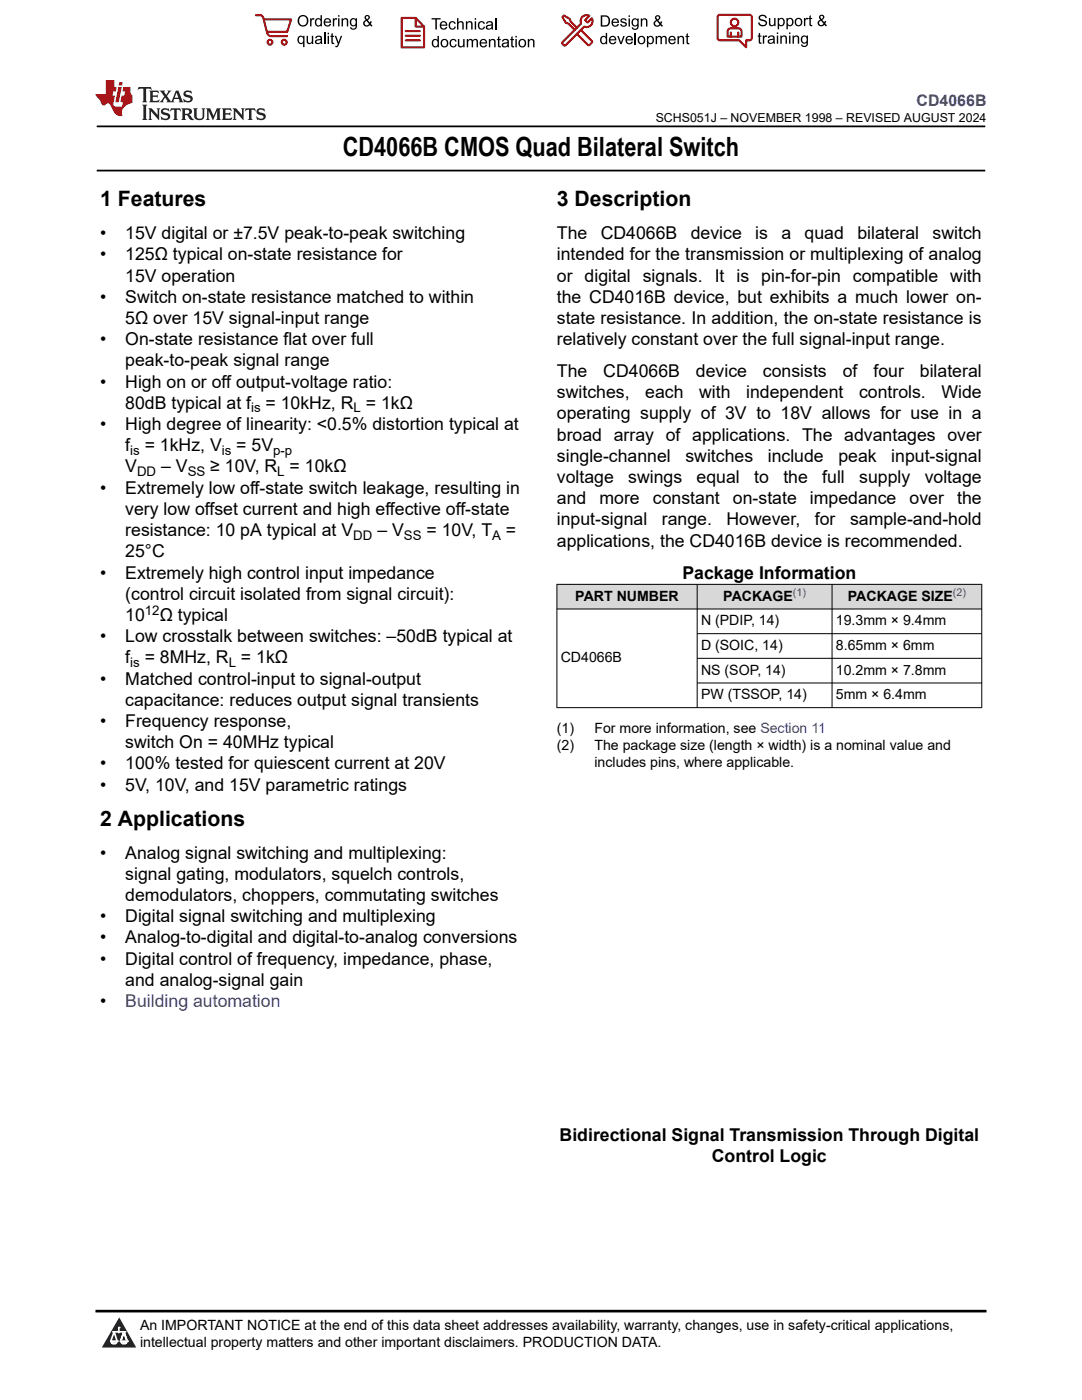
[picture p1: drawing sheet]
<svg xmlns="http://www.w3.org/2000/svg" width="216mm" height="279mm" viewBox="0 0 216 279" stroke-linecap="round" stroke-linejoin="round" font-family="sans-serif">
<path d="M19.3 25.2h177.3M19.3 34h177.3" fill="none" stroke="#000" stroke-width=".35"/>
<g fill="#d8d8d8">
<path d="M111.1 116.6h84.8v4.9h-84.8z" fill-rule="evenodd"/>
<path d="M111.2 116.7h27.9v4.8h-27.9z" fill-rule="evenodd"/>
<path d="M139.2 116.7h26.8v4.8h-26.8z" fill-rule="evenodd"/>
<path d="M166.1 116.7h29.7v4.8h-29.7z" fill-rule="evenodd"/>
</g>
<path d="M111.1 116.6h84.9M111.1 116.6v24.7M139.1 116.6v24.7M166 116.6v24.7M195.9 116.6v24.7M111.1 121.5h84.9M139.1 126.5h56.9M139.1 131.4h56.9M139.1 136.3h56.9M111.1 141.2h84.9" fill="none" stroke="#000" stroke-width=".2"/>
<path d="M0 0h215.9v23.8h-215.9z" fill-rule="evenodd" fill="#fff"/>
<path d="M27.7 17.4l-.2 .6 .5-.3h.6v.2v2.1l-.2 .4h1l-.2-.4v-2.1v-.2h.5l.5 .3-.1-.6zM29.8 18.1l.2 .4v1.5l-.2 .4h1.9l.1-.6a1.08 1.08 0 0 1-1.3 .2v-.7h.6l.4 .2v-.6l-.4 .2h-.6v-.6l.2-.1a1 1 0 0 1 1 .2l-.1-.5zM31.8 18.1l1 1.1-1 1.2h.9l-.2-.2 .4-.7 .5 .7-.2 .2h1.6l-.2-.2 .1-.4h1l.1 .4-.1 .2h.9l-.2-.3-.8-2h-.5l-1 2.2-.8-1.1 .9-1.1h-.8l.2 .2-.5 .7-.3-.7 .1-.2zM35.2 18.5l.4 1h-.8zM36.8 18.2a.65 .65 0 0 0-.2 .8 .65 .65 0 0 0 .6 .4l.7 .2 .1 .2a.79 .79 0 0 1-.7 .4 .79 .79 0 0 1-.7-.5l.1 .7 .2-.1a.93 .93 0 0 0 1.1 .1 .93 .93 0 0 0 .4-1 1.46 1.46 0 0 0-1.2-.6l-.1-.3a1.09 1.09 0 0 1 1.2 .2l-.2-.6-.1 .1-.6-.2zM28.4 20.9l.2 .4v2.3l-.2 .3h1l-.2-.3v-2.3l.2-.4zM29.6 21.6l.2 .4v1.6l-.2 .3h.8l-.3-.3v-1.4l1.7 1.8v-2l.2-.4h-.8l.2 .2 .1 1.1-1.2-1.3zM32.3 21.8a.65 .65 0 0 0-.2 .7 .65 .65 0 0 0 .7 .4l.6 .2 .1 .2a.79 .79 0 0 1-.7 .4 .79 .79 0 0 1-.7-.5l.1 .7 .2-.1a.93 .93 0 0 0 1.1 .1 .93 .93 0 0 0 .4-.9 1.46 1.46 0 0 0-1.2-.6l-.1-.4a1.09 1.09 0 0 1 1.2 .2l-.2-.6-.1 .1-.6-.1zM34.1 21.6l-.1 .7a.63 .63 0 0 1 .7-.4l.1 1.7-.3 .3h1l-.2-.3v-1.7a.66 .66 0 0 1 .8 .4l-.1-.7zM36.2 21.6l.2 .4v1.6l-.2 .3h.9l-.2-.2v-.7h.5l.1 .2a.79 .79 0 0 0 1.2 .6l-1-.9a.61 .61 0 0 0 .6-.6 .61 .61 0 0 0-.5-.6zM36.9 21.9h.2a.47 .47 0 0 1 .5 .1 .47 .47 0 0 1 .1 .5l-.2 .2h-.6zM38.5 21.6l.2 .2a2.27 2.27 0 0 0 .4 2 1.04 1.04 0 0 0 1.7-.7v-1.3l.2-.2h-.8l.2 .4v1.1a.6 .6 0 0 1-.6 .6 .6 .6 0 0 1-.6-.6v-1.1l.3-.4zM41.1 21.6l.2 .4v1.6l-.2 .3h.7l-.2-.3v-1.5l.9 1.9 .8-1.9v1.5l-.2 .3h1l-.3-.3v-1.6l.3-.4h-.8l-.7 1.5-.7-1.5zM44.3 21.6l.2 .4v1.6l-.2 .3h1.9l.1-.5a1.09 1.09 0 0 1-1.3 .1v-.6h.6l.4 .1v-.6l-.4 .2h-.6v-.6l.2-.1a1.01 1.01 0 0 1 1 .3l-.1-.6zM46.4 21.6l.3 .4v1.6l-.3 .3h.8l-.2-.3v-1.4l1.6 1.8v-2l.2-.4h-.7l.2 .2v1.1l-1.2-1.3zM49 21.6l-.1 .7a.63 .63 0 0 1 .8-.4v1.7l-.3 .3h1l-.2-.3v-1.7a.66 .66 0 0 1 .8 .4l-.1-.7zM51.4 21.8a.65 .65 0 0 0-.2 .7 .65 .65 0 0 0 .6 .4l.6 .2 .2 .2a.79 .79 0 0 1-.8 .4 .79 .79 0 0 1-.6-.5l.1 .7 .2-.1a.93 .93 0 0 0 1 .1 .93 .93 0 0 0 .5-.9 1.46 1.46 0 0 0-1.3-.6l-.1-.4a1.09 1.09 0 0 1 1.3 .2l-.2-.6-.2 .1-.5-.1z" fill="#231f20"/>
<path d="M21.1 16v2.8h-2.1l.1 .3 .9 1a.95 .95 0 0 0 .9 .9 .59 .59 0 0 1 .6-.4 .59 .59 0 0 1 .5 .4l.4 .8a1.59 1.59 0 0 0 2.1 1.3 1.61 1.61 0 0 1 1-2.2l1-.4-.1-1.5a1.59 1.59 0 0 1-.4-1.6h-1.4l-.2 .9h.5l-.1 .8h-.5l-.2 1v.2l.4 .1-.2 .9h-.6a.73 .73 0 0 1-1.1-.7l.3-1.5h-.5l.2-.8h.5l.2-.9h-.5v-1.4zM23.6 17.4l-.6 3h.7l.6-3zM23.8 16.4l-.1 .7h.7l.1-.7z" fill="#ed1c24"/>
<g fill="#000">
<path d="M59.4 4.2a1.12 1.12 0 0 1 2.2 0 1.12 1.12 0 0 1-2.2 0zM59.9 3.5a.89 .89 0 0 0-.1 1.1 .89 .89 0 0 0 1.1 .4 .88 .88 0 0 0 .3-1.3 .88 .88 0 0 0-1.3-.2z" fill-rule="evenodd"/>
<path d="M59.5 7.3l.5-.2 .5 .3v-.3h.3v2.3h-.3v-.8a.74 .74 0 0 1-1 0 .74 .74 0 0 1-.1-1zM59.8 7.5a.57 .57 0 0 0-.2 .7 .57 .57 0 0 0 .8 .2 .57 .57 0 0 0 .1-.7 .57 .57 0 0 0-.7-.2z" fill-rule="evenodd"/>
<path d="M61.9 3.6h.2v.3l.2-.2 .3-.1 .2 .1-.1 .3a.36 .36 0 0 0-.5 0 .36 .36 0 0 0 0 .4v.9h-.3z" fill-rule="evenodd"/>
<path d="M61.2 7.1h.3v.9a.41 .41 0 0 0 .4 .6 .41 .41 0 0 0 .3-.6v-.9h.3v1.7h-.2v-.3a.58 .58 0 0 1-.7 .3 .58 .58 0 0 1-.4-.6z" fill-rule="evenodd"/>
<path d="M63 3.8l.5-.2 .5 .2v-.8h.2v2.3h-.2v-.2a.75 .75 0 0 1-1-.1 .75 .75 0 0 1-.1-1zM63.2 4a.57 .57 0 0 0-.1 .7 .57 .57 0 0 0 .8 .2 .57 .57 0 0 0 .1-.7 .57 .57 0 0 0-.8-.2z" fill-rule="evenodd"/>
<path d="M63 7.3a.74 .74 0 0 1 1-.1 .74 .74 0 0 1 .3 .9v.7h-.3v-.2a.57 .57 0 0 1-.8 .2 .57 .57 0 0 1-.2-.8l1-.3a.41 .41 0 0 0-.4-.4 .41 .41 0 0 0-.4 .4l-.3-.1zM63.2 8.2a.35 .35 0 0 0 .2 .5 .35 .35 0 0 0 .5-.3l.1-.4z" fill-rule="evenodd"/>
<path d="M65.4 6.5h.3v.3h-.3zM65.4 7.1h.3v1.7h-.3z" fill-rule="evenodd"/>
<path d="M64.8 3.8a.76 .76 0 0 1 .9-.1 .76 .76 0 0 1 .4 .8h-1.2a.47 .47 0 0 0 .3 .6 .47 .47 0 0 0 .6-.4l.3 .1a.82 .82 0 0 1-1.3 .3 .82 .82 0 0 1 0-1.3zM65 4l-.1 .3h.9l-.3-.4z" fill-rule="evenodd"/>
<path d="M66.4 3.6h.3v.3l.1-.2 .4-.1 .1 .1-.1 .3a.36 .36 0 0 0-.4 0 .36 .36 0 0 0-.1 .4v.9h-.3z" fill-rule="evenodd"/>
<path d="M66.1 6.7l.3-.1v.5h.3v.3h-.3v.9l.1 .2h.2v.3a.41 .41 0 0 1-.4-.1 .41 .41 0 0 1-.2-.4v-.9h-.2v-.3h.2z" fill-rule="evenodd"/>
<path d="M66.8 7.1h.3l.4 1.4 .5-1.4h.3l-.6 1.7a.57 .57 0 0 1-.8 .6v-.3a.37 .37 0 0 0 .5-.3z" fill-rule="evenodd"/>
<path d="M67.5 3h.2v.3h-.2zM67.5 3.6h.2v1.7h-.2z" fill-rule="evenodd"/>
<path d="M68.2 3.6h.2v.3a.58 .58 0 0 1 .7-.3 .58 .58 0 0 1 .4 .7v1h-.3v-1a.4 .4 0 0 0-.4-.5 .4 .4 0 0 0-.4 .6v.9h-.2z" fill-rule="evenodd"/>
<path d="M70 3.8l.5-.2 .5 .2v-.2h.2v1.5a.71 .71 0 0 1-.5 .8 .71 .71 0 0 1-.8-.5h.2a.46 .46 0 0 0 .6 .3 .46 .46 0 0 0 .3-.6 .78 .78 0 0 1-1.1-.2 .78 .78 0 0 1 .1-1.1zM70.2 4a.53 .53 0 0 0-.1 .8 .53 .53 0 0 0 .8 0 .54 .54 0 0 0 0-.7 .54 .54 0 0 0-.7-.1z" fill-rule="evenodd"/>
<path d="M72.9 3.1a.53 .53 0 0 1 .8 .1 .53 .53 0 0 1-.3 .8l.4 .5 .1-.3 .3 .1-.2 .5 .3 .3-.2 .2-.3-.3a.71 .71 0 0 1-1.2 .1 .71 .71 0 0 1 .4-1.1l-.3-.5zM73 3.5a.3 .3 0 0 0 .6 0 .3 .3 0 0 0-.6 0zM72.9 4.3a.45 .45 0 0 0 0 .7 .45 .45 0 0 0 .7-.2l-.5-.6z" fill-rule="evenodd"/>
<path d="M86.1 3.6h1.8v.3h-.7v2h-.3v-2h-.8z" fill-rule="evenodd"/>
<path d="M86.3 8l.5-.2 .5 .2v-.8h.3v2.2h-.3v-.2a.76 .76 0 0 1-1 0 .76 .76 0 0 1-.1-1zM86.6 8.1a.58 .58 0 0 0-.2 .8 .58 .58 0 0 0 .8 .2 .58 .58 0 0 0 .1-.8 .58 .58 0 0 0-.7-.2z" fill-rule="evenodd"/>
<path d="M88.2 7.9a.81 .81 0 0 1 1.1 .2 .81 .81 0 0 1-.2 1.1 .81 .81 0 0 1-1.1-.1l-.1-.8zM88.3 8.1a.57 .57 0 0 0 0 .9 .57 .57 0 0 0 .8 0 .57 .57 0 0 0 0-.8 .57 .57 0 0 0-.8-.1z" fill-rule="evenodd"/>
<path d="M88 4.4a.77 .77 0 0 1 .9-.1 .77 .77 0 0 1 .4 .8h-1.3a.48 .48 0 0 0 .4 .6 .48 .48 0 0 0 .6-.3h.3a.83 .83 0 0 1-1.3 .4 .83 .83 0 0 1 0-1.4zM88.2 4.6l-.2 .3h1l-.3-.4z" fill-rule="evenodd"/>
<path d="M89.7 4.4a.7 .7 0 0 1 1.2 .3l-.2 .1a.45 .45 0 0 0-.6-.3 .45 .45 0 0 0-.3 .6 .45 .45 0 0 0 .3 .6 .45 .45 0 0 0 .6-.4h.3a.76 .76 0 0 1-1.1 .6 .76 .76 0 0 1-.3-1.1z" fill-rule="evenodd"/>
<path d="M89.9 8a.7 .7 0 0 1 1.2 .3h-.3a.45 .45 0 0 0-.5-.3 .45 .45 0 0 0-.3 .6 .45 .45 0 0 0 .3 .6 .45 .45 0 0 0 .6-.4l.2 .1a.76 .76 0 0 1-1 .5 .76 .76 0 0 1-.4-1.1z" fill-rule="evenodd"/>
<path d="M91.2 3.6h.3v.8a.59 .59 0 0 1 .7-.2 .59 .59 0 0 1 .3 .7v1h-.2v-1a.4 .4 0 0 0-.5-.4 .4 .4 0 0 0-.3 .5v.9h-.3z" fill-rule="evenodd"/>
<path d="M91.4 7.8h.2v.9a.41 .41 0 0 0 .5 .5 .41 .41 0 0 0 .3-.5v-.9h.3v1.6h-.3v-.2a.58 .58 0 0 1-.7 .3 .58 .58 0 0 1-.3-.7z" fill-rule="evenodd"/>
<path d="M93 4.2h.2v.3a.59 .59 0 0 1 .7-.3 .59 .59 0 0 1 .4 .7v1h-.3v-1a.41 .41 0 0 0-.4-.5 .41 .41 0 0 0-.4 .6v.9h-.2z" fill-rule="evenodd"/>
<path d="M93.1 7.8h.3v.2a.56 .56 0 0 1 1 0 .54 .54 0 0 1 .6-.2 .54 .54 0 0 1 .4 .5v1.1h-.3v-1a.34 .34 0 0 0-.3-.4 .34 .34 0 0 0-.4 .3v1.1h-.3v-1a.38 .38 0 0 0-.5-.4 .38 .38 0 0 0-.2 .6v.8h-.3z" fill-rule="evenodd"/>
<path d="M94.7 3.6h.3v.3h-.3zM94.7 4.2h.3v1.7h-.3z" fill-rule="evenodd"/>
<path d="M95.5 4.4a.7 .7 0 0 1 1.3 .3l-.3 .1a.45 .45 0 0 0-.6-.3 .45 .45 0 0 0-.3 .6 .45 .45 0 0 0 .3 .6 .45 .45 0 0 0 .6-.4h.3a.76 .76 0 0 1-1.1 .6 .76 .76 0 0 1-.3-1.1z" fill-rule="evenodd"/>
<path d="M95.9 8a.77 .77 0 0 1 .9-.2 .77 .77 0 0 1 .4 .9h-1.2a.48 .48 0 0 0 .3 .5 .48 .48 0 0 0 .6-.3h.3a.83 .83 0 0 1-1.3 .4 .83 .83 0 0 1 0-1.3zM96.1 8.1l-.1 .4h.9l-.2-.5z" fill-rule="evenodd"/>
<path d="M97.5 7.8h.3v.2a.59 .59 0 0 1 .7-.2 .59 .59 0 0 1 .4 .6v1h-.3v-1a.41 .41 0 0 0-.5-.4 .41 .41 0 0 0-.3 .5v.9h-.3z" fill-rule="evenodd"/>
<path d="M97.1 4.4a.74 .74 0 0 1 1-.1 .74 .74 0 0 1 .3 .9v.7h-.3v-.2a.59 .59 0 0 1-.8 .2 .59 .59 0 0 1-.3-.8l1.1-.3a.42 .42 0 0 0-.4-.4 .42 .42 0 0 0-.5 .4l-.2-.1zM97.3 5.3a.36 .36 0 0 0 .2 .5 .36 .36 0 0 0 .5-.2l.1-.5z" fill-rule="evenodd"/>
<path d="M99.4 7.4l.2-.2v.6h.3v.2h-.3v1l.1 .2h.2l.1 .2a.41 .41 0 0 1-.5 0 .41 .41 0 0 1-.1-.4v-1h-.2v-.2h.2z" fill-rule="evenodd"/>
<path d="M100.3 8a.74 .74 0 0 1 .9-.2 .74 .74 0 0 1 .3 .9l.1 .7h-.3v-.2a.59 .59 0 0 1-.8 .3 .59 .59 0 0 1-.3-.8l1-.3a.42 .42 0 0 0-.3-.4 .42 .42 0 0 0-.5 .3h-.3zM100.5 8.8a.36 .36 0 0 0 .1 .5 .36 .36 0 0 0 .5-.2l.2-.5z" fill-rule="evenodd"/>
<path d="M102 7.4l.3-.2v.6h.3v.2h-.3v1l.1 .2h.2v.2a.41 .41 0 0 1-.5 0 .41 .41 0 0 1-.1-.4v-1h-.2v-.2h.2z" fill-rule="evenodd"/>
<path d="M102.8 7.2h.3v.3h-.3zM102.8 7.8h.3v1.6h-.3z" fill-rule="evenodd"/>
<path d="M103.7 7.9a.81 .81 0 0 1 1.1 .2 .81 .81 0 0 1-.1 1.1 .81 .81 0 0 1-1.2-.1v-.8zM103.9 8.1a.57 .57 0 0 0-.1 .9 .57 .57 0 0 0 .8 0 .57 .57 0 0 0 0-.8 .57 .57 0 0 0-.7-.1z" fill-rule="evenodd"/>
<path d="M105.3 7.8h.3v.2a.59 .59 0 0 1 .7-.2 .59 .59 0 0 1 .4 .6v1h-.3v-1a.41 .41 0 0 0-.5-.4 .41 .41 0 0 0-.3 .5v.9h-.3z" fill-rule="evenodd"/>
<path d="M119.9 3.1h.7a1.12 1.12 0 0 1 1.1 1.1 1.12 1.12 0 0 1-1 1.1h-.8zM120.2 3.3v1.7h.4a.86 .86 0 0 0 .8-.8 .86 .86 0 0 0-.8-.9z" fill-rule="evenodd"/>
<path d="M119.9 7.4l.5-.3 .5 .3v-.8h.2v2.2h-.2v-.2a.75 .75 0 0 1-1 0 .75 .75 0 0 1-.1-1zM120.1 7.5a.57 .57 0 0 0-.1 .8 .57 .57 0 0 0 .8 .2 .57 .57 0 0 0 .1-.8 .57 .57 0 0 0-.8-.2z" fill-rule="evenodd"/>
<path d="M121.7 7.4a.76 .76 0 0 1 .9-.2 .76 .76 0 0 1 .4 .9h-1.2a.47 .47 0 0 0 .3 .5 .47 .47 0 0 0 .6-.3h.3a.82 .82 0 0 1-1.3 .4 .82 .82 0 0 1 0-1.3zM121.9 7.5l-.1 .3h.9l-.3-.4z" fill-rule="evenodd"/>
<path d="M122.2 3.9a.76 .76 0 0 1 .9-.2 .76 .76 0 0 1 .4 .9h-1.2a.47 .47 0 0 0 .4 .5 .47 .47 0 0 0 .5-.3h.3a.82 .82 0 0 1-1.3 .4 .82 .82 0 0 1 0-1.3zM122.5 4l-.2 .3h.9l-.2-.4z" fill-rule="evenodd"/>
<path d="M123.9 3.8a.71 .71 0 0 1 1.1 .3h-.2a.32 .32 0 0 0-.4-.3 .32 .32 0 0 0-.3 .4h.1a.75 .75 0 0 1 .9 .8 .72 .72 0 0 1-.7 .3 .72 .72 0 0 1-.7-.5h.3a.36 .36 0 0 0 .4 .4 .36 .36 0 0 0 .3-.5 .8 .8 0 0 1-.9-.7z" fill-rule="evenodd"/>
<path d="M123.2 7.2h.3l.4 1.3 .5-1.3h.3l-.7 1.6h-.2z" fill-rule="evenodd"/>
<path d="M125.4 3.1h.3v.3h-.3zM125.4 3.7h.3v1.6h-.3z" fill-rule="evenodd"/>
<path d="M125 7.4a.76 .76 0 0 1 .9-.2 .76 .76 0 0 1 .4 .9h-1.2a.47 .47 0 0 0 .3 .5 .47 .47 0 0 0 .6-.3h.3a.82 .82 0 0 1-1.3 .4 .82 .82 0 0 1 0-1.3zM125.2 7.5l-.1 .3h.9l-.2-.4z" fill-rule="evenodd"/>
<path d="M126.2 3.9l.5-.3 .5 .3v-.2h.2v1.4a.71 .71 0 0 1-.5 .8 .71 .71 0 0 1-.8-.5l.2 .1a.46 .46 0 0 0 .6 .2 .46 .46 0 0 0 .3-.6 .78 .78 0 0 1-1.1-.1 .78 .78 0 0 1 .1-1.1zM126.4 4a.53 .53 0 0 0-.1 .8 .53 .53 0 0 0 .8 0 .54 .54 0 0 0 0-.7 .54 .54 0 0 0-.7-.1z" fill-rule="evenodd"/>
<path d="M127.5 7.3a.8 .8 0 0 1 1.1 .2 .8 .8 0 0 1-.1 1.1 .8 .8 0 0 1-1.2-.1v-.8zM127.7 7.5a.56 .56 0 0 0-.1 .9 .56 .56 0 0 0 .8-.1 .56 .56 0 0 0 0-.7 .56 .56 0 0 0-.7-.1z" fill-rule="evenodd"/>
<path d="M127.9 3.7h.2v.2a.58 .58 0 0 1 .7-.2 .58 .58 0 0 1 .4 .6v1h-.3v-1a.4 .4 0 0 0-.4-.4 .4 .4 0 0 0-.4 .5v.9h-.2z" fill-rule="evenodd"/>
<path d="M129.1 7.2h.2v.2a.72 .72 0 0 1 1-.1 .72 .72 0 0 1 .2 1 .64 .64 0 0 1-.5 .5 .64 .64 0 0 1-.6-.2v.8h-.3zM129.5 7.5a.56 .56 0 0 0-.2 .8 .56 .56 0 0 0 .8 .2 .56 .56 0 0 0 .1-.8 .56 .56 0 0 0-.7-.2z" fill-rule="evenodd"/>
<path d="M130.8 7.2h.3v.2a.55 .55 0 0 1 .9 0 .53 .53 0 0 1 .6-.3 .53 .53 0 0 1 .4 .6v1.1h-.2v-1a.34 .34 0 0 0-.3-.4 .34 .34 0 0 0-.4 .3v1.1h-.3v-1a.37 .37 0 0 0-.5-.4 .37 .37 0 0 0-.2 .6v.8h-.3z" fill-rule="evenodd"/>
<path d="M130.8 3.2a.53 .53 0 0 1 .9 .1 .53 .53 0 0 1-.4 .8l.4 .5 .2-.4 .2 .1-.2 .5 .4 .3-.2 .3-.3-.4a.71 .71 0 0 1-1.2 .1 .71 .71 0 0 1 .3-1.1l-.2-.5zM130.9 3.6a.3 .3 0 0 0 .6 0 .3 .3 0 0 0-.6 0zM130.9 4.3a.45 .45 0 0 0 0 .7 .45 .45 0 0 0 .7-.2l-.5-.6z" fill-rule="evenodd"/>
<path d="M133.6 7.4a.76 .76 0 0 1 .9-.2 .76 .76 0 0 1 .3 .9h-1.2a.47 .47 0 0 0 .4 .5 .47 .47 0 0 0 .6-.3h.2a.82 .82 0 0 1-1.2 .4 .82 .82 0 0 1 0-1.3zM133.8 7.5l-.2 .3h1l-.3-.4z" fill-rule="evenodd"/>
<path d="M135.2 7.2h.2v.2a.58 .58 0 0 1 .7-.2 .58 .58 0 0 1 .4 .6v1h-.3v-1a.4 .4 0 0 0-.4-.4 .4 .4 0 0 0-.3 .5v.9h-.3z" fill-rule="evenodd"/>
<path d="M137 6.8l.3-.2v.6h.2v.2h-.2v1v.2h.2l.1 .2a.41 .41 0 0 1-.5 0 .41 .41 0 0 1-.1-.5v-.9h-.2v-.2h.2z" fill-rule="evenodd"/>
<path d="M151.6 3.1a.88 .88 0 0 1 1.4 .5h-.3a.49 .49 0 0 0-.5-.5 .49 .49 0 0 0-.5 .6l.1 .1a1.06 1.06 0 0 1 1.2 1 .95 .95 0 0 1-.9 .4 .95 .95 0 0 1-.8-.7h.3a.58 .58 0 0 0 .6 .5 .58 .58 0 0 0 .5-.6l-.2-.1a.95 .95 0 0 1-1.1-.9z" fill-rule="evenodd"/>
<path d="M151.4 6.7l.3-.2v.6h.2v.2h-.2v1v.2h.2l.1 .2a.41 .41 0 0 1-.5 0 .41 .41 0 0 1-.1-.5v-.9h-.2v-.2h.2z" fill-rule="evenodd"/>
<path d="M152.2 7.1h.3v.2l.1-.2h.4h.1l-.1 .3a.36 .36 0 0 0-.4 0 .36 .36 0 0 0-.1 .5v.8h-.3z" fill-rule="evenodd"/>
<path d="M153.3 7.3a.74 .74 0 0 1 1-.2 .74 .74 0 0 1 .3 .9l.1 .7h-.3l-.1-.2a.57 .57 0 0 1-.8 .3 .57 .57 0 0 1-.1-.9l.9-.2a.41 .41 0 0 0-.4-.4 .41 .41 0 0 0-.4 .3h-.3zM153.5 8.1a.35 .35 0 0 0 .2 .5 .35 .35 0 0 0 .5-.2l.1-.5z" fill-rule="evenodd"/>
<path d="M153.4 3.6h.3v.9a.41 .41 0 0 0 .4 .5 .41 .41 0 0 0 .4-.5v-.9h.2v1.6h-.2v-.2a.58 .58 0 0 1-.7 .2 .58 .58 0 0 1-.4-.6z" fill-rule="evenodd"/>
<path d="M155 6.5h.3v.3h-.3zM155 7.1h.3v1.6h-.3z" fill-rule="evenodd"/>
<path d="M155.2 3.6h.2v.2a.72 .72 0 0 1 1-.1 .72 .72 0 0 1 .2 1 .64 .64 0 0 1-.5 .5 .64 .64 0 0 1-.6-.2v.8h-.3zM155.6 3.9a.56 .56 0 0 0-.2 .8 .56 .56 0 0 0 .8 .2 .56 .56 0 0 0 .1-.8 .56 .56 0 0 0-.7-.2z" fill-rule="evenodd"/>
<path d="M155.7 7.1h.3v.2a.58 .58 0 0 1 .7-.2 .58 .58 0 0 1 .3 .6v1h-.3v-1a.4 .4 0 0 0-.4-.4 .4 .4 0 0 0-.3 .5v.9h-.3z" fill-rule="evenodd"/>
<path d="M156.9 3.6h.3v.2a.72 .72 0 0 1 .9-.1 .72 .72 0 0 1 .2 1 .64 .64 0 0 1-.4 .5 .64 .64 0 0 1-.7-.2v.8h-.3zM157.3 3.9a.56 .56 0 0 0-.1 .8 .56 .56 0 0 0 .7 .2 .56 .56 0 0 0 .2-.8 .56 .56 0 0 0-.8-.2z" fill-rule="evenodd"/>
<path d="M157.4 6.5h.3v.3h-.3zM157.4 7.1h.3v1.6h-.3z" fill-rule="evenodd"/>
<path d="M158.1 7.1h.3v.2a.58 .58 0 0 1 .7-.2 .58 .58 0 0 1 .4 .6v1h-.3v-1a.4 .4 0 0 0-.5-.4 .4 .4 0 0 0-.3 .5v.9h-.3z" fill-rule="evenodd"/>
<path d="M158.8 3.7a.8 .8 0 0 1 1.1 .2 .8 .8 0 0 1-.1 1.1 .8 .8 0 0 1-1.1-.1l-.1-.8zM159 3.9a.56 .56 0 0 0-.1 .9 .56 .56 0 0 0 .9 0 .56 .56 0 0 0-.1-.8 .56 .56 0 0 0-.7-.1z" fill-rule="evenodd"/>
<path d="M160 7.3l.5-.2 .5 .2v-.2h.2v1.4a.71 .71 0 0 1-.5 .9 .71 .71 0 0 1-.9-.5h.3a.46 .46 0 0 0 .6 .2 .46 .46 0 0 0 .2-.6 .78 .78 0 0 1-1-.1 .78 .78 0 0 1 .1-1.1zM160.2 7.4a.53 .53 0 0 0-.1 .8 .53 .53 0 0 0 .8 0 .54 .54 0 0 0 0-.7 .54 .54 0 0 0-.7-.1z" fill-rule="evenodd"/>
<path d="M160.4 3.6h.3v.2l.1-.2h.4h.1l-.1 .3a.36 .36 0 0 0-.4 0 .36 .36 0 0 0-.1 .5v.8h-.3z" fill-rule="evenodd"/>
<path d="M161.5 3.2l.3-.2v.6h.3v.2h-.3v1v.2h.3v.2a.41 .41 0 0 1-.5 0 .41 .41 0 0 1-.1-.5v-.9h-.2v-.2h.2z" fill-rule="evenodd"/>
<path d="M163.6 3.1a.53 .53 0 0 1 .8 .1 .53 .53 0 0 1-.3 .8l.4 .5 .1-.3h.3l-.2 .5 .3 .3-.2 .3-.3-.3a.71 .71 0 0 1-1.2 .1 .71 .71 0 0 1 .4-1.2l-.3-.5zM163.7 3.5a.3 .3 0 0 0 .5 0 .3 .3 0 0 0-.5 0zM163.6 4.2a.45 .45 0 0 0 0 .8 .45 .45 0 0 0 .7-.3l-.5-.6z" fill-rule="evenodd"/>
</g>
<path d="M64.8 6.5v2.3M98.9 3.6v2.3M126.8 6.6v2.2" fill="none" stroke="#000" stroke-width=".28"/>
<g fill="none" stroke="#de0000" stroke-width=".42">
<path d="M51.1 3l1 .1a1.4 1.4 0 0 1 .6 1.2l.7 2.5a.95 .95 0 0 0 1.1 .4h2.8M52.7 3.9h5.4l-.8 2.4h-4M80.1 3.6h2.8v1.7h1.7v4.2h-4.5zM81 7.1h2.8M81 6.2h2.8M81 8.1h2.8M82.9 3.6l1.7 1.7M115.1 5.5l-1.3-1.2-.1-.5-1.2-.7-.3 .3 .7 1.1 .5 .2 1.3 1.3M115.9 6l2.2 2.2v.3l-.5 .5h-.3l-2.2-2.2zM115.9 6l.7-.7a1.19 1.19 0 0 0 1.3-.3 1.19 1.19 0 0 0 .2-1.4l-.9 .9-.4-.5 .8-.8a1.19 1.19 0 0 0-1.4 .1 1.19 1.19 0 0 0-.2 1.4l-3.8 3.7v.3l.3 .3h.3l2.3-2.2M143.2 3.2l.4-.2h6l.4 .2v4.4l-.2 .4-.9 .1v1.3l-1.4-1.3h-3.9l-.4-.3zM145.4 5.8l.4-.1h1.6a.61 .61 0 0 1 .6 .6v1h-2.8v-1z"/>
<path d="M145.8 6.5v.8M147.3 6.5v.8"/>
<circle cx="53.9" cy="8.4" r=".49"/>
<circle cx="56.7" cy="8.4" r=".49"/>
<circle cx="146.6" cy="4.5" r=".75"/>
</g>
<path d="M0 261.4h215.9v18h-215.9z" fill-rule="evenodd" fill="#fff"/>
<path d="M23.8 262.9l3.4 6h-6.9z" fill="#231f20"/>
<path d="M22.1 267.7h1.3l-.4 .5h-.3a.55 .55 0 0 1-.6-.5z" fill-rule="evenodd" fill="#fff"/>
<path d="M22.1 267.7h1.3l-.4 .5h-.3a.55 .55 0 0 1-.6-.5z" fill="none" stroke="#231f20" stroke-width=".34"/>
<path d="M22.1 267.7h1.3l-.4 .5h-.5zM23.7 265.9h.1M23.7 264.9v1z" fill="none" stroke="#fff" stroke-width=".34"/>
<circle cx="23.7" cy="264.9" r=".17" fill="#fff"/>
<path d="M22.6 265.8h.1M22.6 265.8h2.3z" fill="none" stroke="#fff" stroke-width=".34"/>
<circle cx="24.9" cy="265.8" r=".17" fill="#fff"/>
<path d="M24 267.7h.1" fill="none" stroke="#fff" stroke-width=".34"/>
<path d="M24.7 265.8l-.7 1.9z" fill="#fff"/>
<path d="M24.7 265.8l-.7 1.9z" fill="none" stroke="#fff" stroke-width=".34"/>
<path d="M24.7 265.8l.7 1.9z" fill="#fff"/>
<path d="M24.7 265.8l.7 1.9zM25.3 267.7h.1" fill="none" stroke="#fff" stroke-width=".34"/>
<circle cx="22.1" cy="267.7" r=".17" fill="#fff"/>
<path d="M22.8 265.8l-.7 1.9zM22.8 265.8l.6 1.9z" fill="none" stroke="#fff" stroke-width=".34"/>
<circle cx="23.4" cy="267.7" r=".17" fill="#fff"/>
<path d="M24.1 267.7h1.3a.65 .65 0 0 1-.6 .5 .65 .65 0 0 1-.7-.5z" fill-rule="evenodd" fill="#fff"/>
<path d="M24.1 267.7h1.3a.65 .65 0 0 1-.6 .5 .65 .65 0 0 1-.7-.5z" fill="none" stroke="#231f20" stroke-width=".34"/>
<path d="M24 267.7h.1M24.1 267.7h1.3l-.4 .5h-.5z" fill="none" stroke="#fff" stroke-width=".34"/>
<circle cx="25.4" cy="267.7" r=".17" fill="#fff"/>
<path d="M19 261.7h177.8" fill="none" stroke="#000" stroke-width=".53"/>
<text font-size="5.3" x="68.4" y="31.2">CD4066B CMOS Quad Bilateral Switch</text>
<g font-size="4.2">
<text x="20" y="41.2">1 Features</text>
<text x="111.1" y="41.2">3 Description</text>
<text x="20" y="164.8">2 Applications</text>
</g>
<g font-size="3.5">
<text x="20" y="47.7">•</text>
<text x="25" y="47.7">15V digital or ±7.5V peak-to-peak switching</text>
<text x="111.1" y="47.7">The</text>
<text x="119.9" y="47.7">CD4066B</text>
<text x="137.8" y="47.7">device</text>
<text x="150.7" y="47.7">is</text>
<text x="155.9" y="47.7">a</text>
<text x="160.6" y="47.7">quad</text>
<text x="171.1" y="47.7">bilateral</text>
<text x="186.1" y="47.7">switch</text>
<text x="20" y="52">•</text>
<text x="25" y="52">125Ω typical on-state resistance for</text>
<text x="111.1" y="52">intended for the transmission or multiplexing of analog</text>
<text x="25" y="56.2">15V operation</text>
<text x="111.1" y="56.2">or digital signals. It is pin-for-pin compatible with</text>
<text x="20" y="60.4">•</text>
<text x="25" y="60.4">Switch on-state resistance matched to within</text>
<text x="25" y="64.7">5Ω over 15V signal-input range</text>
<text x="111.1" y="64.7">state resistance. In addition, the on-state resistance is</text>
<text x="111.1" y="60.4">the CD4016B device, but exhibits a much lower on-</text>
<text x="20" y="68.9">•</text>
<text x="25" y="68.9">On-state resistance flat over full</text>
<text x="111.1" y="68.9">relatively constant over the full signal-input range.</text>
<text x="20" y="77.4">•</text>
<text x="25" y="73.1">peak-to-peak signal range</text>
<text x="25" y="77.4">High on or off output-voltage ratio:</text>
<text x="111.1" y="75.2">The</text>
<text x="120.4" y="75.2">CD4066B</text>
<text x="138.9" y="75.2">device</text>
<text x="152.2" y="75.2">consists</text>
<text x="168.2" y="75.2">of</text>
<text x="174.3" y="75.2">four</text>
<text x="183.5" y="75.2">bilateral</text>
<text x="25" y="81.6">80dB typical at f</text>
<text x="53" y="81.6">= 10kHz, R = 1kΩ</text>
<text x="111.1" y="79.5">switches,</text>
<text x="111.1" y="83.7">operating supply of 3V to 18V allows for use in a</text>
<text x="128.7" y="79.5">each</text>
<text x="139.5" y="79.5">with</text>
<text x="148.9" y="79.5">independent</text>
<text x="171.4" y="79.5">controls.</text>
<text x="187.9" y="79.5">Wide</text>
<text x="20" y="85.8">•</text>
<text x="25" y="85.8">High degree of linearity: &lt;0.5% distortion typical at</text>
<text x="111.1" y="87.9">broad array of applications. The advantages over</text>
<text x="25" y="90.1">f</text>
<text x="25" y="94.3">V</text>
<text x="28.9" y="90.1">= 1kHz, V</text>
<text x="32.2" y="94.3">– V</text>
<text x="42" y="94.3">≥ 10V, R = 10kΩ</text>
<text x="47.2" y="90.1">= 5V</text>
<text x="111.1" y="92.2">single-channel</text>
<text x="136.8" y="92.2">switches</text>
<text x="153.2" y="92.2">include</text>
<text x="167.3" y="92.2">peak</text>
<text x="177.8" y="92.2">input-signal</text>
<text x="20" y="98.5">•</text>
<text x="25" y="98.5">Extremely low off-state switch leakage, resulting in</text>
<text x="111.1" y="100.6">and</text>
<text x="111.1" y="96.4">voltage</text>
<text x="119.6" y="100.6">more</text>
<text x="125.4" y="96.4">swings</text>
<text x="130.3" y="100.6">constant</text>
<text x="139" y="96.4">equal</text>
<text x="146.3" y="100.6">on-state</text>
<text x="150.5" y="96.4">to</text>
<text x="156.3" y="96.4">the</text>
<text x="161.6" y="100.6">impedance</text>
<text x="164.1" y="96.4">full</text>
<text x="171.5" y="96.4">supply</text>
<text x="181.5" y="100.6">over</text>
<text x="184.5" y="96.4">voltage</text>
<text x="191" y="100.6">the</text>
<text x="25" y="102.8">very low offset current and high effective off-state</text>
<text x="25" y="107">resistance: 10 pA typical at V</text>
<text x="75.3" y="107">– V</text>
<text x="85.1" y="107">= 10V, T</text>
<text x="101" y="107">=</text>
<text x="111.1" y="104.9">input-signal</text>
<text x="132.1" y="104.9">range.</text>
<text x="145" y="104.9">However,</text>
<text x="162.6" y="104.9">for</text>
<text x="169.6" y="104.9">sample-and-hold</text>
<text x="25" y="111.2">25°C</text>
<text x="111.1" y="109.1">applications, the CD4016B device is recommended.</text>
<text x="20" y="115.5">•</text>
<text x="25" y="115.5">Extremely high control input impedance</text>
<text x="25" y="119.7">(control circuit isolated from signal circuit):</text>
<text x="136.2" y="115.5">Package Information</text>
<text x="25" y="123.9">10</text>
<text x="31.9" y="123.9">Ω typical</text>
<text x="20" y="128.2">•</text>
<text x="25" y="128.2">Low crosstalk between switches: –50dB typical at</text>
<text x="20" y="136.6">•</text>
<text x="25" y="132.4">f</text>
<text x="25" y="136.6">Matched control-input to signal-output</text>
<text x="28.9" y="132.4">= 8MHz, R = 1kΩ</text>
<text x="25" y="140.9">capacitance: reduces output signal transients</text>
<text x="20" y="145.1">•</text>
<text x="25" y="145.1">Frequency response,</text>
<text x="25" y="149.3">switch On = 40MHz typical</text>
<text x="20" y="153.6">•</text>
<text x="25" y="153.6">100% tested for quiescent current at 20V</text>
<text x="20" y="157.8">•</text>
<text x="25" y="157.8">5V, 10V, and 15V parametric ratings</text>
<text x="20" y="171.3">•</text>
<text x="25" y="171.3">Analog signal switching and multiplexing:</text>
<text x="25" y="175.6">signal gating, modulators, squelch controls,</text>
<text x="25" y="179.8">demodulators, choppers, commutating switches</text>
<text x="20" y="184">•</text>
<text x="25" y="184">Digital signal switching and multiplexing</text>
<text x="20" y="188.3">•</text>
<text x="25" y="188.3">Analog-to-digital and digital-to-analog conversions</text>
<text x="20" y="192.5">•</text>
<text x="25" y="192.5">Digital control of frequency, impedance, phase,</text>
<text x="25" y="196.7">and analog-signal gain</text>
<text x="20" y="201">•</text>
<text x="111.7" y="227.6">Bidirectional Signal Transmission Through Digital</text>
<text x="142" y="231.9">Control Logic</text>
</g>
<text font-size="3.5" fill="#00f" x="25" y="201">Building automation</text>
<text font-size="3.2" fill="#00f" x="182.9" y="21.1">CD4066B</text>
<g font-size="2.8">
<text x="114.8" y="119.9">PART NUMBER</text>
<text x="144.3" y="119.9">PACKAGE</text>
<text x="169.2" y="119.9">PACKAGE SIZE</text>
<text x="139.9" y="124.8">N (PDIP, 14)</text>
<text x="166.8" y="124.8">19.3mm × 9.4mm</text>
<text x="139.9" y="129.7">D (SOIC, 14)</text>
<text x="166.8" y="129.7">8.65mm × 6mm</text>
<text x="111.9" y="132.2">CD4066B</text>
<text x="139.9" y="134.7">NS (SOP, 14)</text>
<text x="166.8" y="134.7">10.2mm × 7.8mm</text>
<text x="139.9" y="139.6">PW (TSSOP, 14)</text>
<text x="166.8" y="139.6">5mm × 6.4mm</text>
<text x="111.1" y="146.4">(1)</text>
<text x="111.1" y="149.8">(2)</text>
<text x="118.6" y="146.4">For more information, see Section 11</text>
<text x="118.6" y="149.8">The package size (length × width) is a nominal value and</text>
<text x="118.6" y="153.2">includes pins, where applicable.</text>
<text x="27.9" y="265.5">An IMPORTANT NOTICE at the end of this data sheet addresses availability, warranty, changes, use in safety-critical applications,</text>
<text x="27.9" y="268.9">intellectual property matters and other important disclaimers. PRODUCTION DATA.</text>
</g>
<g font-size="2.6">
<text x="50.1" y="82.3">is</text>
<text x="70.5" y="82.3">L</text>
<text x="26" y="90.8">is</text>
<text x="27.4" y="95">DD</text>
<text x="37.5" y="95">SS</text>
<text x="44.3" y="90.8">is</text>
<text x="54.5" y="90.8">p-p</text>
<text x="55.3" y="95">L</text>
<text x="70.5" y="107.7">DD</text>
<text x="80.6" y="107.7">SS</text>
<text x="98.2" y="107.7">A</text>
<text x="28.9" y="122.7">12</text>
<text x="26" y="133.1">is</text>
<text x="45.6" y="133.1">L</text>
</g>
<text font-size="2.5" x="130.8" y="24.3">SCHS051J – NOVEMBER 1998 – REVISED AUGUST 2024</text>
<g font-size="2.1" fill="#00f">
<text x="158.2" y="119">(1)</text>
<text x="190.2" y="119">(2)</text>
</g>
</svg>
